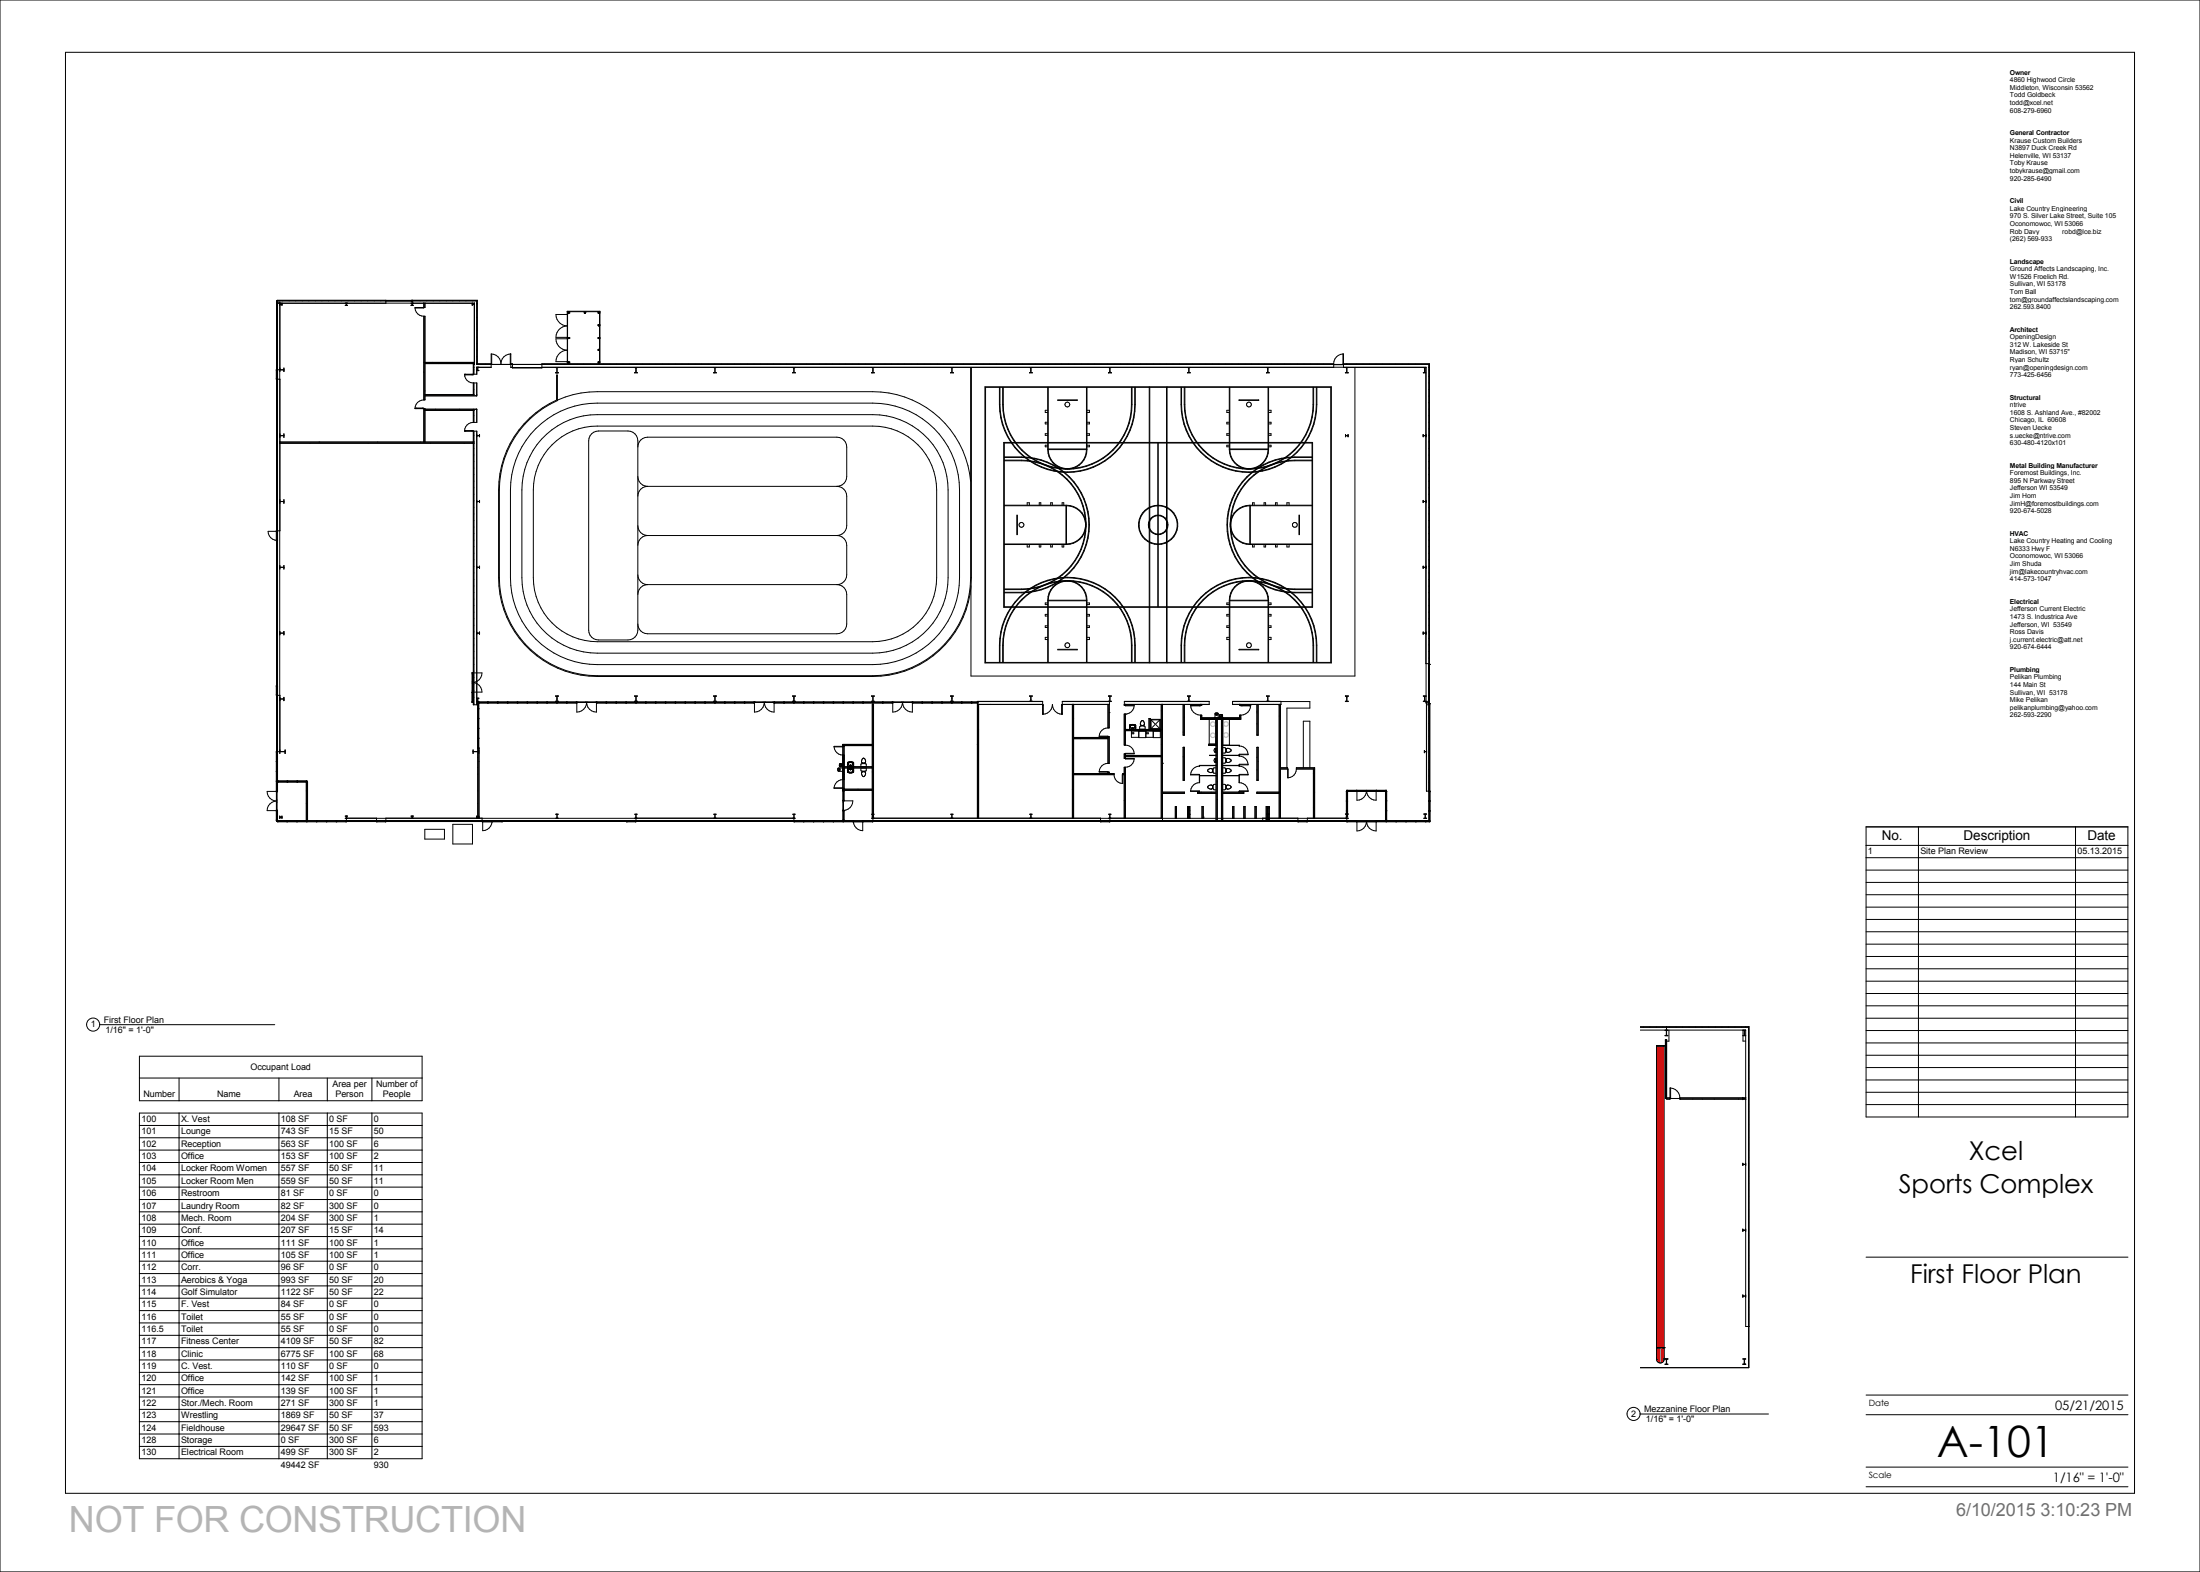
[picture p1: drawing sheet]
<svg xmlns="http://www.w3.org/2000/svg" width="1067mm" height="762mm" viewBox="0 0 1067 762" stroke-linecap="round" stroke-linejoin="round" font-family="sans-serif">
<g fill="none" stroke="#d9d9d9" stroke-width=".48">
<path d="M200 146h.1M134 180h.1M134 184h.1M134 337h.1M134 333h.1M229 336h.1M693 322h.1M229 340h.1M232 358h.1M232 353h.1M232 348h.1M232 344h.1"/>
<path d="M232 343h.1M232 341h.1M232 340v1M236 340v1M237 340v1M241 340v1M242 340v1M246 340v1M251 340v1M256 340v1M260 340v1M261 340v1"/>
<path d="M265 340v1M270 340v1M275 340v1M279 340v1M289 340v1M294 340v1M299 340v1M303 340v1M304 340v1M308 340v1M309 340v1M313 340v1"/>
<path d="M318 340v1M323 340v1M327 340v1M328 340v1M332 340v1M337 340v1M342 340v1M347 340v1M351 340v1M352 340v1M356 340v1M361 340v1"/>
<path d="M366 340v1M376 340v1M380 340v1M385 340v1M390 340v1M394 340v1M395 340v1M399 340v1M404 340v1M409 340v1M414 340v1M418 340v1"/>
<path d="M419 340v1M423 340v1M428 340v1M433 340v1M443 340v1M447 340v1M452 340v1M457 340v1M461 340v1M462 340v1M466 340v1M467 340v1"/>
<path d="M471 340v1M693 342h.1M134 365h.1M134 369h.1M134 374h.1M134 379h.1M135 379h.1M139 379h.1M140 379h.1M144 379h.1M149 379h.1M232 362h.1"/>
<path d="M134 397h.1M134 393h.1M134 383h.1M135 398h.1M139 398h.1M144 398h.1M149 398h.1M239 398h.1M243 398h.1M304 398h.1M308 398h.1M385 398h.1"/>
<path d="M390 398h.1M394 398h.1M395 398h.1M399 398h.1M404 398h.1M409 398h.1M409 397h.1M409 393h.1M409 388h.1M409 383h.1M414 398h.1M419 398h.1"/>
<path d="M423 398h.1M534 398h.1M538 398h.1M630 398h.1M634 398h.1M653 393h.1M653 384h.1M653 388h.1M653 396h.1M653 383h.1M653 398h.1M658 383h.1"/>
<path d="M658 398h.1M668 383h.1M668 398h.1M672 383h.1M672 397h.1M672 393h.1M672 388h.1M672 384h.1M672 398h.1M677 398h.1M682 398h.1M686 398h.1"/>
<path d="M687 398h.1M691 398h.1M692 398h.1M693 393h.1M693 384h.1M693 388h.1"/>
</g>
<g fill="none" stroke="#191919" stroke-width=".48">
<path d="M134 148h.1M134 151h.1M134 154h.1M134 157h.1M137 146h.1M140 146h.1M143 146h.1M147 146h.1M150 146h.1M153 146h.1M156 146h.1M159 146h.1"/>
<path d="M162 146h.1M166 146h.1M168 148h.1M169 146h.1M172 146h.1M175 146h.1M178 146h.1M181 146h.1M185 146h.1M199 148h.1M200 148h.1M201 146h.1"/>
<path d="M204 146h.1M207 146h.1M210 146h.1M213 146h.1M216 146h.1M220 146h.1M223 146h.1M226 146h.1M229 147h.1M229 146h.1M230 148h.1M231 148h.1"/>
<path d="M231 151h.1M231 154h.1M231 157h.1M290 152h.1M290 158h.1M290 151h.1M291 157h.1M134 160h.1M134 163h.1M134 167h.1M134 170h.1M134 173h.1"/>
<path d="M134 176h.1M137 179h.1M138 180h.1M230 179h.1M231 160h.1M231 163h.1M231 167h.1M231 170h.1M231 173h.1M231 176h.1M232 180h.1M232 177h.1"/>
<path d="M235 177h.1M248 177h.1M264 177h.1M267 177h.1M270 178h.1M270 177h.1M274 177h.1M276 176h.1M277 177h.1M280 177h.1M283 177h.1M286 177h.1"/>
<path d="M289 177h.1M293 177h.1M296 177h.1M299 177h.1M302 177h.1M305 177h.1M308 177h.1M308 179h.1M308 180h.1M309 178h.1M312 177h.1M315 177h.1"/>
<path d="M318 177h.1M321 177h.1M324 177h.1M328 177h.1M331 177h.1M334 177h.1M337 177h.1M340 177h.1M343 177h.1M347 177h.1M350 177h.1M353 177h.1"/>
<path d="M356 177h.1M359 177h.1M362 177h.1M366 177h.1M369 177h.1M372 177h.1M375 177h.1M378 177h.1M382 177h.1M384 178h.1M385 177h.1M385 179h.1"/>
<path d="M386 178h-1M388 177h.1M391 177h.1M394 177h.1M397 177h.1M401 177h.1M404 177h.1M407 177h.1M410 177h.1M413 177h.1M416 177h.1M420 177h.1"/>
<path d="M423 177h.1M423 179h.1M426 177h.1M429 177h.1M432 177h.1M435 177h.1M439 177h.1M442 177h.1M445 177h.1M448 177h.1M451 177h.1M455 177h.1"/>
<path d="M458 177h.1M461 177h.1M461 178h.1M464 177h.1M467 177h.1M470 177h.1M474 177h.1M477 177h.1M480 177h.1M483 177h.1M486 177h.1M489 177h.1"/>
<path d="M493 177h.1M496 177h.1M499 177h.1M500 179v1M500 178h.1M502 177h.1M505 177h.1M509 177h.1M512 177h.1M515 177h.1M518 177h.1M521 177h.1"/>
<path d="M524 177h.1M528 177h.1M531 177h.1M534 177h.1M537 177h.1M540 177h.1M543 177h.1M547 177h.1M550 177h.1M553 177h.1M556 177h.1M559 177h.1"/>
<path d="M562 177h.1M566 177h.1M569 177h.1M572 177h.1M575 177h.1M577 178h-1M578 177h.1M582 177h.1M585 177h.1M588 177h.1M591 177h.1M594 177h.1"/>
<path d="M597 177h.1M601 177h.1M604 177h.1M607 177h.1M610 177h.1M613 177h.1M615 179h.1M616 177h.1M620 177h.1M623 177h.1M626 177h.1M629 177h.1"/>
<path d="M632 177h.1M636 177h.1M639 177h.1M642 177h.1M645 177h.1M655 177h.1M658 177h.1M661 177h.1M664 177h.1M667 177h.1M670 177h.1M674 177h.1"/>
<path d="M677 177h.1M680 177h.1M683 177h.1M686 177h.1M689 177h.1M691 179v1M691 178h.1M693 177h.1M693 179h.1M134 186h.1M134 189h.1M134 192h.1"/>
<path d="M134 195h.1M134 198h.1M230 189h.1M347 180l-1 1M423 181h.1M462 181h.1M538 181h.1M538 180h.1M539 181h.1M614 181h.1M615 180h.1M653 181h.1"/>
<path d="M693 186h.1M693 189h.1M693 192h.1M693 195h.1M693 198h.1M693 182h.1M134 202h.1M134 205h.1M134 208h.1M134 211h.1M134 214h.1M134 217h.1"/>
<path d="M136 210v1M136 212h.1M136 211h.1M230 202h.1M230 205h.1M230 211h.1M230 214h.1M230 217h.1M232 211h.1M653 211h.1M654 212h.1M693 202h.1"/>
<path d="M693 205h.1M693 208h.1M693 211h.1M693 214h.1M693 217h.1M134 221h.1M134 224h.1M134 227h.1M134 230h.1M134 233h.1M134 236h.1M134 240h.1"/>
<path d="M230 221h.1M230 224h.1M230 227h.1M230 230h.1M230 233h.1M230 236h.1M230 240h.1M693 221h.1M693 224h.1M693 227h.1M693 230h.1M693 233h.1"/>
<path d="M693 236h.1M693 240h.1M134 243h.1M134 246h.1M134 249h.1M134 252h.1M134 255h.1M138 244h.1M230 243h.1M230 246h.1M230 249h.1M230 252h.1"/>
<path d="M230 255h.1M230 259h.1M692 243h-1M693 243h.1M693 246h.1M693 249h.1M693 252h.1M693 255h.1M693 259h.1M137 275h.1M138 275h.1M230 262h.1"/>
<path d="M230 265h.1M230 268h.1M230 271h.1M230 275h.1M230 278h.1M232 275h.1M233 275h-1M690 275h.1M691 275h.1M692 274l-1 1M693 262h.1M693 265h.1"/>
<path d="M693 268h.1M693 271h.1M693 275h.1M693 278h.1M230 281h.1M230 284h.1M230 287h.1M230 290h.1M230 294h.1M230 297h.1M230 300h.1M693 281h.1"/>
<path d="M693 284h.1M693 287h.1M693 290h.1M693 294h.1M693 297h.1M693 300h.1M136 307h.1M230 303h.1M230 306h.1M230 309h.1M230 313h.1M230 316h.1"/>
<path d="M230 319h.1M231 307h.1M232 307h.1M693 303h.1M693 306h.1M693 309h.1M693 313h.1M693 316h.1M693 319h.1M134 338h.1M138 339h.1M230 338h.1"/>
<path d="M230 322h.1M230 325h.1M230 329h.1M230 332h.1M230 335h.1M270 339h.1M270 337v1M308 340h.1M308 339v1M347 337v1M385 340h.1M385 338h.1"/>
<path d="M424 340h.1M462 337l-1 1M462 338v1M500 339h.1M500 340h.1M538 337v1M577 338h-1M577 339h-1M577 337v1M615 340h.1M653 337h-1M653 338h.1"/>
<path d="M654 337v1M690 340h.1M691 339h.1M691 340h.1M134 344h.1M134 348h.1M134 351h.1M134 354h.1M134 357h.1M134 341h.1M230 341h.1M693 344h.1"/>
<path d="M693 348h.1M693 351h.1M693 354h.1M693 357h.1M134 360h.1M134 363h.1M138 364h.1M138 365h.1M229 364h.1M691 365h.1M691 364h.1M692 365h.1"/>
<path d="M693 360h.1M693 363h.1M693 367h.1M693 370h.1M693 373h.1M693 376h.1M693 379h.1M136 397h.1M136 396h.1M168 396h.1M169 398h.1M172 398h.1"/>
<path d="M175 398h.1M178 398h.1M181 398h.1M188 398h.1M191 398h.1M194 398h.1M197 398h.1M201 398h.1M204 398h.1M207 398h.1M210 398h.1M213 398h.1"/>
<path d="M216 398h.1M220 398h.1M223 398h.1M226 398h.1M229 398h.1M231 397h.1M232 396h.1M232 398h.1M270 395h.1M308 397h.1M308 395h.1M308 396h.1"/>
<path d="M308 398h.1M309 395h.1M312 398h.1M315 398h.1M318 398h.1M321 398h.1M324 398h.1M328 398h.1M331 398h.1M334 398h.1M337 398h.1M340 398h.1"/>
<path d="M343 398h.1M347 398h.1M347 397h.1M350 398h.1M353 398h.1M356 398h.1M359 398h.1M362 398h.1M366 398h.1M369 398h.1M372 398h.1M375 398h.1"/>
<path d="M378 398h.1M382 398h.1M385 398h.1M385 395h.1M423 396h.1M424 397h-1M426 398h.1M429 398h.1M432 398h.1M435 398h.1M439 398h.1M442 398h.1"/>
<path d="M445 398h.1M448 398h.1M451 398h.1M455 398h.1M458 398h.1M461 398h.1M464 398h.1M467 398h.1M470 398h.1M474 398h.1M477 398h.1M480 398h.1"/>
<path d="M483 398h.1M486 398h.1M489 398h.1M493 398h.1M496 398h.1M499 398h.1M500 395h.1M500 396h.1M502 398h.1M505 398h.1M509 398h.1M512 398h.1"/>
<path d="M515 398h.1M518 398h.1M521 398h.1M524 398h.1M528 398h.1M531 398h.1M538 397h.1M538 396h.1M540 398h.1M543 398h.1M547 398h.1M550 398h.1"/>
<path d="M553 398h.1M556 398h.1M559 398h.1M562 398h.1M576 395h.1M613 398h.1M615 397h.1M615 395h.1M615 396h.1M616 398h.1M620 398h.1M623 398h.1"/>
<path d="M626 398h.1M629 398h.1M636 398h.1M639 398h.1M642 398h.1M645 398h.1M648 398h.1M651 398h.1M654 397h.1M691 395h.1M691 396h.1M693 382h.1"/>
</g>
<g fill="none" stroke="#000" stroke-width=".48">
<path d="M134 146h2v34M134 147h72v2M135 146v238h-5a5 5 0 0 0 4 4M136 146v219v-28h-2v-5h1M136 148h.1M136 147h.1M136 147h1M136 147v1M137 147h.1M137 147v1v-1M167 148h1M167 147h.1"/>
<path d="M167 148h.1M168 147h.1M168 147v1M168 148h.1M187 146v1M199 148h1M199 147h.1M199 148h.1M199 146h.1M200 146h.1M200 147h.1M200 148h.1"/>
<path d="M200 146v2M201 149h5v-2h24v29h-24v-23h-1M201 149l2 3 2 1M205 147v2h-4M205 153v41M206 147h-1M206 153v41M229 148h.1M229 147v1M229 147h.1M229 147h1M230 147v1"/>
<path d="M230 148h.1M230 147h.1M275 151h16v25v-25h-16v25zM275 152h-5v3l2 2 3 1-2 1-2 1-1 4h6M275 151v1M275 152h.1M275 151h.1M275 151h1M275 152h1M276 151h.1M276 152h.1M276 151v1"/>
<path d="M283 151h1M283 151v1M283 152h.1M283 151h.1M284 151h.1M284 151l-1 1M290 152h.1M290 151h.1M290 158h.1M290 157h.1M290 151v1M290 157v1"/>
<path d="M290 151h1M290 152h1M290 157h1M291 151h.1M291 152h.1M291 157h.1M291 158h.1M291 151v1M291 157v1M291 158h-1M134 180h1M134 179v-33h97v31h462v206"/>
<path d="M134 180v4M136 178h.1M136 179h.1M138 178v2zM138 179h-4v5h2v30M138 179h.1M206 176h-1M206 176h24M210 176h.1M212 176h1M230 177v4M230 176h-1v6l-4-1"/>
<path d="M231 180h1M232 178h.1M232 178v1M232 180h.1M238 172v4h-7v-30h-97v33M248 172a5 5 0 0 0-5 4 5 5 0 0 0-5-4v6h-7v3h-6M248 172l-1 4h1v2h15v-2h384v2M248 172v6M248 178h15M263 178h429v163M269 178h2M270 178v3"/>
<path d="M275 164h.1M275 175v1M275 176h.1M275 175h.1M275 176h1M275 164h1M276 175h.1M276 164h.1M276 164h-6l1 4 2 1 2 1-3 1-2 2v2h6M276 175v1M276 176h.1M290 175h.1"/>
<path d="M290 164h.1M290 175h1M290 164h1M290 176h1M290 169v1M290 175v1M290 176h.1M290 170h1M290 169h1M290 170h.1M290 169h.1M291 169h.1"/>
<path d="M291 175h.1M291 164h.1M291 169v1M291 175v1M291 170h.1M291 176h.1M308 178h1M308 178v3M346 178h1M347 178v3M384 178h2M385 178v3"/>
<path d="M423 178h1M423 178v3M461 178h1M462 178v3M471 178v102a48 48 0 0 1-48 48h-133a48 48 0 0 1-48-48v-43a47 47 0 0 1 28-43v-12v12a48 48 0 0 0-28 43v43a48 48 0 0 0 48 48h133a48 48 0 0 0 48-48v-102M499 178h2M500 178v3M538 178h1M538 178v3M576 178h1M576 178v3M577 178v3"/>
<path d="M614 178h1M615 178v3M647 177h4M651 172v4h42v208M651 172v6M651 172l-3 1-1 3M652 178h2M653 178v3M657 178v150h-186v-44M690 178h1M691 178v3M691 178v144h2"/>
<path d="M693 177v221M134 184h1M134 184v73M201 198h30v7h-2M201 198h4v16h-69M202 198h.1M205 198h.1M205 180h1M205 194l-3 1-1 3M206 189v1M206 198v16h-70M206 199h24"/>
<path d="M206 191h24M211 198h.1M213 199h.1M223 198h.1M225 181l1 3 3 2M226 181v1M229 181v1M229 186h2v6h-25v2h-1M229 186v5M229 199v6M230 199v6M230 181v-5h-24v15h24v-5"/>
<path d="M230 186v5M269 181h2zM270 181v1M270 194a46 46 0 0 1 20-4h133a48 48 0 0 1 48 43M308 181h1zM346 181h1zM384 181h2zM423 181h1zM461 181h1zM478 187h168v134h-168zM478 188h167v133h-167zM485 188a40 40 0 0 0 5 26 33 33 0 0 0 37 14 33 33 0 0 0 24-32v-8"/>
<path d="M485 188a40 40 0 0 0 5 26 33 33 0 0 0 37 13 33 33 0 0 0 23-31v-8M486 188a39 39 0 0 0 5 25 31 31 0 0 0 36 13 31 31 0 0 0 22-30v-8M486 188a38 38 0 0 0 6 25 31 31 0 0 0 35 13 31 31 0 0 0 22-30v-8M499 181h2zM508 199h-1v1h1M508 188v30a10 10 0 0 0 10 9 10 10 0 0 0 9-9v-30M508 188v30h19v-30M513 194h9h-9M527 199h1v1h-1M538 181h1zM557 187v134M558 188v133"/>
<path d="M566 188v133M566 187v134M573 188a40 40 0 0 0 5 26 33 33 0 0 0 37 14 33 33 0 0 0 24-32v-8M573 188a40 40 0 0 0 5 26 33 33 0 0 0 37 13 33 33 0 0 0 23-31v-8M574 188a39 39 0 0 0 6 25 31 31 0 0 0 35 13 31 31 0 0 0 22-30v-8M575 188a38 38 0 0 0 5 25 31 31 0 0 0 35 13 31 31 0 0 0 22-30v-8M576 181h1zM596 199h-1v1h1M596 188v30a10 10 0 0 0 10 9 10 10 0 0 0 9-9v-30M596 188v30h19v-30M601 194h9zM614 181h1z"/>
<path d="M615 199h1v1h-1M652 181h2zM691 181h-1h1M136 212h.1M136 210h.1M136 215h94v127M136 211h2M136 211h.1M136 215v42h-2v5h1M138 210v2zM138 211h.1M150 215h.1"/>
<path d="M155 214h.1M178 215h1M183 214h.1M204 214h.1M206 214h24M209 215h.1M225 215h.1M225 209h6v133h-2v-133zM226 209h.1M229 209h.1M229 205l-3 1-1 3M230 209v5"/>
<path d="M230 215v127M230 205v-6h-24v15h24v-5M231 211h.1M231 212h.1M231 211h1M232 211h.1M232 211l1 1zM260 208a42 42 0 0 1 30-13h133a42 42 0 0 1 42 42v43a42 42 0 0 1-42 42h-133a42 42 0 0 1-42-42v-43a42 42 0 0 1 12-29zM263 213a36 36 0 0 1 27-12h133a37 37 0 0 1 37 36v43a37 37 0 0 1-37 37h-133a37 37 0 0 1-37-37v-43a36 36 0 0 1 10-24zM268 216a31 31 0 0 1 22-9h133a31 31 0 0 1 31 30v43a31 31 0 0 1-31 31h-133a31 31 0 0 1-31-31v-43a31 31 0 0 1 9-21zM287 210l3-1h15a5 5 0 0 1 4 5v91a5 5 0 0 1-4 5h-15a5 5 0 0 1-5-5v-91zM309 217a5 5 0 0 1 5-5h92a5 5 0 0 1 5 5v14a5 5 0 0 1-5 5"/>
<path d="M487 214h149v80h-149zM487 215h149v79h-149zM508 205h-1h1M508 210h-1v1h1M508 216h-1v1h1M508 218h19a9 9 0 0 1-9 9 9 9 0 0 1-10-9zM527 205h1h-1M527 210h1v1h-1M527 216h1v1h-1M561 215v79M562 215v79M596 205h-1h1"/>
<path d="M596 210h-1v1h1M596 216h-1v1h1M596 218h19a9 9 0 0 1-9 9 9 9 0 0 1-10-9zM615 205h1h-1M615 210h1v1h-1M615 216h1v1h-1M652 211h.1M652 212h.1M652 211v1M652 211h1M653 211h1M653 211h.1"/>
<path d="M653 211h-1M654 211h.1M654 211v1zM690 211v1zM690 211h1M690 211h.1M691 211h1M691 212h1M691 211h.1M309 231a5 5 0 0 0 5 5M314 236h92M314 236a5 5 0 0 0-5 4"/>
<path d="M406 236a5 5 0 0 1 5 4v15a5 5 0 0 1-5 5M487 222a40 40 0 0 1 26 5 33 33 0 0 1 14 37 33 33 0 0 1-32 23h-8M487 223a38 38 0 0 1 26 6 31 31 0 0 1 12 34 31 31 0 0 1-30 22h-8M487 221a40 40 0 0 1 27 6 33 33 0 0 1 13 37 33 33 0 0 1-32 23h-8M487 223a39 39 0 0 1 26 5 31 31 0 0 1 12 36 31 31 0 0 1-30 22h-8M636 223a39 39 0 0 0-26 5 31 31 0 0 0-12 36 31 31 0 0 0 30 22h8M636 221a40 40 0 0 0-26 6 33 33 0 0 0-14 37 33 33 0 0 0 32 23h8M636 222a40 40 0 0 0-26 5 33 33 0 0 0-13 37 33 33 0 0 0 31 23h8M636 223a38 38 0 0 0-25 6 31 31 0 0 0-13 34 31 31 0 0 0 30 22h8M134 258v4M134 258h.1M134 258v4a4 4 0 0 1-4-4h5"/>
<path d="M136 244h.1M136 242h.1M136 243h2M136 243h.1M138 242v2zM138 243h.1M231 243h.1M231 244h.1M231 243h1M232 243h.1M232 243l1 1-1-1M309 255a5 5 0 0 0 5 5"/>
<path d="M314 260h92M314 260a5 5 0 0 0-5 4M406 260a5 5 0 0 1 5 4v15a5 5 0 0 1-5 4M487 245h30v19h-30M487 245h30a10 10 0 0 1 10 9 10 10 0 0 1-10 10h-30M493 250v9M498 245v-1h1v1M504 245v-1h1v1M509 245v-1h1v1M515 245v-1h1v1M517 245a9 9 0 0 1 9 9 9 9 0 0 1-9 10zM557 254a4 4 0 0 1 7-3 4 4 0 0 1 0 7 4 4 0 0 1-7-3"/>
<path d="M600 248a9 9 0 0 1 6-3v19a9 9 0 0 1-9-6 9 9 0 0 1 3-10zM607 245v-1h1v1M613 245v-1h1v1M618 245v-1h1v1M624 245v-1h1v1M630 250v9M636 245h-30a10 10 0 0 0-9 9 10 10 0 0 0 9 10h30M636 245h-30v19h30M690 243v1zM690 243h1M690 243h.1M691 243h1"/>
<path d="M691 244h1M691 243h.1M134 262h1M134 262v70M134 261h.1M136 274v2M136 275h.1M136 275h2M138 274v2zM138 275h.1M231 274h.1M231 276h.1"/>
<path d="M231 275h.1M231 275h1M232 275h.1M232 274l1 2zM309 279a5 5 0 0 0 5 4M498 264v1h1v-1M504 264v1h1v-1M509 264v1h1v-1M515 264v1h1v-1M607 264v1h1v-1M613 264v1h1v-1M618 264v1h1v-1"/>
<path d="M624 264v1h1v-1M690 274v2zM690 275h1M690 275h.1M691 275h.1M691 274h1M691 276h1M314 283h92M314 283a5 5 0 0 0-5 5M406 283a5 5 0 0 1 5 5v14a5 5 0 0 1-5 5h-92a5 5 0 0 1-5-5M508 292h-1v1h1M508 298h-1v1h1"/>
<path d="M511 285a9 9 0 0 1 10-3 9 9 0 0 1 6 9h-19a10 10 0 0 1 3-6zM527 292h1v1h-1M527 298h1v1h-1M538 287a33 33 0 0 0-34-4 33 33 0 0 0-19 30v8M538 287a33 33 0 0 1 12 26v8M538 287a33 33 0 0 1 13 26v8M538 287a33 33 0 0 0-35-4 33 33 0 0 0-18 30v8M585 287a33 33 0 0 0-12 26v8M585 287a33 33 0 0 1 35-4 33 33 0 0 1 19 30v8M585 287a33 33 0 0 1 35-4 33 33 0 0 1 18 30v8M596 298h-1v1h1M596 292h-1v1h1"/>
<path d="M599 285a9 9 0 0 1 10-3 9 9 0 0 1 6 9h-19a10 10 0 0 1 3-6zM615 298h1v1h-1M615 292h1v1h-1M136 306v2M136 307h2M136 307h.1M138 307h.1M138 306v2zM231 306h.1M231 307h.1M231 307h1M232 307h.1"/>
<path d="M232 307l1-1v1h-1M508 303h-1v1h1M508 309h-1v1h1M513 315h9h-9M527 303h1v1h-1M527 309h1v1h-1M596 309h-1v1h1M596 303h-1v1h1M601 315h9zM615 309h1v1h-1M615 303h1v1h-1M690 306v1z"/>
<path d="M690 307h1M690 307h.1M691 307h.1M691 306h1M691 307h1M134 333h1M134 337h1M134 337v27M134 333v4M136 340h.1M136 338h.1M136 339h2"/>
<path d="M136 339h.1M138 339h.1M138 338v2zM229 336h.1M229 326v9M229 335h.1M229 331h.1M229 330h.1M229 327h.1M229 331a5 5 0 0 1 5 4h-5v5M229 326h5a5 5 0 0 1-5 5M229 336v4"/>
<path d="M229 326h.1M232 339v1M232 340h.1M232 338h.1M232 338h-1M269 340h2zM269 337l2 1zM270 338v2M308 337l1 1zM308 340h1zM308 338v2M346 340h1z"/>
<path d="M346 337l1 1zM347 338v2M384 337l2 1zM384 340h2zM385 338v2M423 340h1zM423 337l1 1zM423 338v2M461 340h1zM461 337l1 1zM462 338v2M486 321a39 39 0 0 1 5-26 31 31 0 0 1 36-12 31 31 0 0 1 22 30v8"/>
<path d="M486 321a38 38 0 0 1 6-26 31 31 0 0 1 35-12 31 31 0 0 1 22 30v8M499 337l2 1zM499 340h2M500 338v2M508 321v-30a10 10 0 0 1 10-10 10 10 0 0 1 9 10v30M508 321v-30h19v30M538 337l1 1zM538 340h1h-24v6M538 338v4M538 338v2M574 321a39 39 0 0 1 6-26 31 31 0 0 1 35-12 31 31 0 0 1 22 30v8M575 321a38 38 0 0 1 5-26 31 31 0 0 1 35-12 31 31 0 0 1 22 30v8"/>
<path d="M576 340h1M576 337l1 1zM576 338v2M577 338v2M596 321v-30a10 10 0 0 1 10-10 10 10 0 0 1 9 10v30M596 321v-30h19v30M614 337l1 1zM614 340h1M615 338v2M621 340v2M652 337l2 1zM652 340h2z"/>
<path d="M653 338v2M691 338v2M692 340h-2h2M692 337h-2l2 1M693 340h-1v43M693 322h.1M229 340h.1M231 340h1M232 358h.1M232 353h.1M232 348h.1M232 341h48"/>
<path d="M232 344h.1M232 341h.1M232 343h.1M232 341v2M232 344v4M232 348v5M232 353v5M232 358v4M232 340h4M232 341h4M232 340v1M232 341v56"/>
<path d="M236 340v1M237 340h4M237 341h4M237 340v1M241 340v1M242 340h4M242 341h4M242 340v1M246 340v1M246 340h5M246 341h5M251 340v1"/>
<path d="M251 340h5M251 341h5M256 340v1M256 340h4M256 341h4M260 340v1M261 340h4M261 341h4M261 340v1M265 340v1M265 340h5M265 341h5"/>
<path d="M270 340v1M270 340h5M270 341h5M275 340v1M275 340h4M275 341h4M279 340v1M280 340h9M280 341h9M280 340v1M284 340v1M284 340a5 5 0 0 1-4 5v-5h-48v57"/>
<path d="M284 340a5 5 0 0 0 5 5v-5h77v5a5 5 0 0 0 5-5M285 340v1M289 340v1M289 341h77M289 340h5M289 341h5M294 340v1M294 340h5M294 341h5M299 340v1M299 340h4M299 341h4"/>
<path d="M303 340v1M304 340h4M304 341h4M304 340v1M308 340v1M309 340h4M309 341h4M309 340v1M313 340v1M313 340h5M313 341h5M318 340v1"/>
<path d="M318 340h5M318 341h5M323 340v1M323 340h4M323 341h4M327 340v1M328 340h4M328 341h4M328 340v1M332 340v1M332 340h5M332 341h5"/>
<path d="M337 340v1M337 340h5M337 341h5M342 340v1M342 340h5M342 341h5M347 340v1M347 340h4M347 341h4M351 340v1M352 340h4M352 341h4"/>
<path d="M352 340v1M356 340v1M356 340h5M356 341h5M361 340v1M361 340h5M361 341h5M366 340v1M366 340h9M366 341h9M370 340v1M371 340a5 5 0 0 0 4 5v-5h58v5a5 5 0 0 0 5-5"/>
<path d="M371 340v1M375 340v1M375 341h58M376 340h4M376 341h4M376 340v1M380 340v1M380 340h5M380 341h5M385 340v1M385 340h5M385 341h5"/>
<path d="M390 340v1M390 340h4M390 341h4M394 340v1M395 340h4M395 341h4M395 340v1M399 340v1M399 340h5M399 341h5M404 340v1M404 340h5"/>
<path d="M404 341h5M409 340v1M409 340h5M409 341h5M414 340v1M414 340h4M414 341h4M418 340v1M419 340h4M419 341h4M419 340v1M423 340v1"/>
<path d="M423 340h5M423 341h5M428 340v1M428 340h5M428 341h5M433 340v1M433 340h9M433 341h9M437 340v1M438 340a5 5 0 0 0 4 5v-5h32v1h-32M438 340v1M442 340v1"/>
<path d="M443 340h4M443 341h4M443 340v1M447 340v1M447 340h5M447 341h5M452 340v1M452 340h5M452 341h5M457 340v1M457 340h4M457 341h4"/>
<path d="M461 340v1M462 340h4M462 341h4M462 340v1M466 340v1M467 340h4M467 341h4M467 340v1M471 340v1M471 340h3M471 341h3M474 354h1"/>
<path d="M481 341h-1M485 341v1M506 346v-4h-31v55M506 346v-6h-32v57h-51M506 341h-32v56h46v-56h-5M506 346a5 5 0 0 0 4-4 5 5 0 0 0 5 4M506 342h.1M506 346h.1M515 342h.1M515 346h.1M515 342v4M520 342h-5v4"/>
<path d="M520 345h.1M520 351h.1M520 359h.1M521 348h.1M521 342h16M524 358h.1M533 357h5v13h-1M533 357h4h-16M537 357v1M537 341v12M537 358v12M537 353l-3 1-1 3"/>
<path d="M537 353v-12h-16v17l17-1M538 345h.1M538 344h.1M538 341v12h-1M545 342h.1M546 342l17-1v13h-5v-6h-1M546 346v8h11v-6h1v6M546 346h.1M546 342h17M546 341v1h4M546 346v8M546 354v7"/>
<path d="M546 346h-1v15h1M546 354h.1M548 353v1M548 351v1M548 352v1M548 352h.1M548 351h.1M548 352l1 1M549 354v3h3M549 354h14M549 353h.1M549 351h-1"/>
<path d="M549 351l-1 1M549 351h1M549 353h1M549 351l1 1M549 355h1v1h-1zM550 351l1 1M550 353h.1M550 351h1M550 351h-1M550 342l-1 3-3 1M550 352v1M551 351v1"/>
<path d="M551 352v2M551 351h.1M551 352h.1M551 352v1h-3M551 351v3M552 354v4h4v-4M553 352h2v1h-2zM553 351a1.2 1.2 0 0 1 0-2 1.2 1.2 0 0 1 2 1 1.2 1.2 0 0 1 0 2M553 351h.1M553 351v1M553 352h2M553 352h.1"/>
<path d="M555 354h.1M555 352h.1M555 351h.1M556 357h3M556 355h1v1h-1zM558 349h5v4h-5zM558 353h.1M558 349v4M558 349h.1M558 349l2 2M558 349h4M559 354v4h4v-4"/>
<path d="M560 351l-2 2M560 351l2 2M562 349l-2 2M562 349h.1M562 349v4h-4M563 341v13M563 354v12M563 345h.1M564 342h18M564 341v57M568 341v1M574 355h.1"/>
<path d="M574 342v14v-14M574 348h.1M574 342v14M577 342h5v-1h-18v56h26M577 342a5 5 0 0 0 5 5M578 342h4M578 342h.1M582 342h.1M582 347v2h20v-2M582 347h1v1M582 347h1v2M582 349v-1h19v1"/>
<path d="M583 348h18M583 342h3v-2h-41v2h5M583 341v1h-6M586 341l-3 1M586 349v12M589 348h.1M590 349v12M590 360h.1M590 349v12h-4h4v23M590 346h.1M590 346h-1v2M590 349v49"/>
<path d="M590 346h1l-2 1v-1h2M590 346h1M591 346h-1M591 346v2M592 346v1h1M592 347h.1M592 346h.1M592 346h-1v2M592 349v49M592 346l1 1M593 347h.1M593 347v1"/>
<path d="M593 349v35h10v1h-10v13M593 355v1M593 349v35M593 348h.1M596 349v12M598 341l3 1M601 342h-3v-2h37v3h-11v29M601 341v1h5M602 342h18M602 347h-1v1M602 342h4M602 342h.1"/>
<path d="M606 342h.1M606 342h-4v-1h18v56h-27M606 342a5 5 0 0 1-4 5M609 345h1M609 351h1M609 342v14h1v-14M610 345v1M610 342v14v-14M618 341v1M620 342h.1M620 341v56M621 351h.1"/>
<path d="M621 341v31M621 341v31h3l1 5M692 341h.1M692 341h1M693 341h.1M693 342h-1v41h1M134 374h1M134 379h1M134 379h15h-14M134 369h1M134 365h1M134 364h.1"/>
<path d="M134 365v4M134 369v5M134 374v5M134 379v4M135 379h4M135 379h.1M136 364h.1M138 364h.1M138 364v1zM138 364h-4v34h559M139 379h.1M140 379h4"/>
<path d="M140 379h.1M144 379h.1M144 379h5M149 379h.1M149 379v19M229 365h.1M229 364h.1M229 364v1M230 364h2M232 362h.1M232 363h.1M232 375h.1"/>
<path d="M232 367h.1M232 372h.1M232 365h.1M232 364h.1M232 363v34M232 369h.1M404 362l2 3 2 1h1M404 362h5M407 372v1M407 373h.1M407 370v1M407 370h.1"/>
<path d="M407 370v2h2M407 370h2M408 371h.1M408 370v1v1l-1-1M409 372h-2l-1 1 1 1h2M409 374h.1M409 370h.1M409 366h.1M409 361v22M409 361v37M409 378h.1M409 362h.1"/>
<path d="M409 372h14M409 361h14v22h-14M409 375h.1M409 378h-1l-2 1-2 3M409 362h-5M411 372h.1M411 374h.1M411 374l1 1M411 370v2M411 372h3v2M411 372v2M411 370h.1"/>
<path d="M411 373v1h1M411 371h1M411 373h2M411 371h2M412 373h.1M412 371h.1M412 375h1M412 369l-1 1M412 369h1M412 373h1M412 373h-1M412 374h1"/>
<path d="M412 370h-1v1M412 370h2M412 372h.1M413 369l1 1M413 371h.1M413 369h-1M413 372h.1M413 373l1 1M413 371h-1M414 374h-1M414 370l-1 1M414 374l-1 1"/>
<path d="M414 370h.1M414 374h.1M414 372v2M414 370v2zM414 370v2M414 372h1M417 372l1 2h2v-2M417 372l1-2h2v2M418 375l1 1M418 375h.1M418 369h.1M418 369v1"/>
<path d="M418 374h1M418 374v1M418 370h1M418 370h.1M418 374h.1M419 376h.1M419 368h-1v1M419 368h.1M419 368l1 1M419 374h.1M419 374h1M419 370h.1"/>
<path d="M420 374h.1M420 374l-1 2M420 369h.1M420 369l-1 1M423 374h.1M424 371h.1M474 361h.1M520 367h.1M520 373h.1M520 366v1M521 376h19M531 375h.1"/>
<path d="M533 374h5v1h2v1M533 374h4v1M537 370l-3 1-1 3M537 370v-12h-16v17h16l1-1M539 375h.1M540 376l1 2 3 2M544 375h1M545 375v22h-24v-22h19M545 376h-1v4M546 361v-7h17v12h-17h-1M546 368v-1h17v30h-17v-25h-1M546 367v1h4"/>
<path d="M546 372v25M546 372h-1v3h-1v5M546 361l3 1 1 3M550 365h-4v1M550 365h-5v3h5M550 368l-1 3-3 1M554 366h1M560 366h.1M563 367v30M564 370h.1M574 362v16zM574 367h.1"/>
<path d="M574 362v16M577 375l5 1v3M577 375h5v4M582 371l-3 2-2 2M582 379l-3 2-2 2M582 376h8M586 361h4v23h-9v1h9v13M587 374h.1M588 373a1.2 1.2 0 0 0-2 0 1.2 1.2 0 0 0 0 1 1.2 1.2 0 0 0 2 0M588 373v1M588 373h.1M588 373v2h2"/>
<path d="M588 374h.1M589 365h1M589 369l1 1M589 363h1M589 363v1v1M589 365h.1M589 368h.1M589 368h1M589 369h1M589 368v1M589 363v2M590 372l-2 1"/>
<path d="M590 363h-1M590 366h-4h4M590 371h-8M590 379h.1M593 361l8 1M593 366h8M593 371h8M593 376h8M593 372l1 1M593 367l1 1v2h-1M593 362l1 1M594 363v2h-1"/>
<path d="M594 373v2h-1M594 374h1M594 369h1M594 364h1M595 373h1h1M595 363h1h1M595 363v1M595 368v1M595 373v1M595 373h-1M595 368h2M595 369h.1"/>
<path d="M595 368h-1M595 363h-1M595 369v1M595 370h.1M595 368h.1M595 374h.1M597 364h-2M597 368h.1M597 373h.1M597 374h-2M597 368v1M597 363h.1"/>
<path d="M597 364h.1M597 363v1M597 373v1M597 374h.1M597 369h.1M597 369l-2 1M601 366h4h-4v1zM601 371l3 2 1 2M601 379l3 2 1 2M601 366l3 2 1 2M601 362l3 1 1 3M605 375l-4 1v3"/>
<path d="M605 375h-4v4M605 370l-4 1M605 370h-4v1M609 367h1M609 373h1M609 362h1v16h-1zM610 362v16M610 369h.1M621 373v24M624 372v1M625 377v-4h-4v24h33M629 373h.1"/>
<path d="M629 373v-1h8v25M629 373h8v23M629 373l-2 3-2 1M632 372v-22h3v22M637 375h.1M637 373v24M691 364v1zM691 364h1M691 364h.1M692 364h.1M692 365h.1M134 383h1"/>
<path d="M134 393h1M134 397h1M134 388h.1M134 392h.1M134 389h.1M134 384h.1M134 398h1M134 393v4M134 388a5 5 0 0 0-4 5h5v5h33v-2M134 384v9M135 398h4M135 398h.1"/>
<path d="M136 396v1zM136 396h1M136 396h.1M137 396h.1M137 396v1zM139 398h.1M139 398h5M144 398h.1M144 398h5M149 383h.1M149 389h.1M149 398h.1"/>
<path d="M149 398h4M149 391v1M153 398h.1M154 398h4M154 398h.1M158 398h.1M159 398h4M159 398h.1M163 398h.1M163 398h5M167 397h219M167 396h.1"/>
<path d="M167 397h.1M168 398h.1M168 398h15M168 397h.1M168 396h-1M168 396h.1M183 397v1h4v-1M183 398h4M183 398h.1M187 398h.1M187 398h47M199 396h.1"/>
<path d="M199 397h.1M200 396v1M200 397h.1M200 396h.1M200 396h-1M220 400h9v9h-9zM231 396v1M231 396h1M231 396h.1M232 383h.1M232 389h.1M232 396h.1"/>
<path d="M234 397v1h10M234 398v5l3-2 2-3h-5M234 398h5M235 398h.1M238 398h.1M239 398h.1M239 398h4M243 398h.1M244 398h60M270 397h.1M270 395h1h-1M270 395h.1"/>
<path d="M270 395v2M271 397h.1M304 398h4M304 398h.1M308 395h1zM308 397h.1M308 398h.1M308 398h77M308 395v3h-4M308 395h.1M309 397h.1M346 397h.1"/>
<path d="M347 395h-1h1M347 395h.1M347 395v2M347 397h.1M384 395h2zM384 397h.1M385 395h.1M385 397h.1M385 395v3h38v-3M385 398h5M385 398h.1M386 397h.1"/>
<path d="M390 398h.1M390 398h4M394 398h.1M395 398h4M395 398h.1M399 398h.1M399 398h5M404 398h.1M404 398h5M404 382h5M409 383h.1M409 388h5a5 5 0 0 1-5 5v5"/>
<path d="M409 393h.1M409 397h.1M409 388h.1M409 383h14v14M409 392h.1M409 389h.1M409 383v5M409 393v4M409 398h5M409 388v5M409 398h.1M414 398h.1"/>
<path d="M414 398h4M416 383h.1M418 398h.1M418 398v5l-3-2-1-3h4M419 398h4M419 398h.1M423 395h1zM423 397h.1M423 383h-14v-22h14v-19h1v55M423 398h.1M423 395h.1M423 398h111"/>
<path d="M424 383h.1M424 397h.1M461 395h1zM461 397h.1M462 397h-1M462 395v2M462 397h.1M462 395h.1M499 397h.1M500 395h-1h1M500 395h.1M500 395v2"/>
<path d="M500 397h.1M520 383h.1M520 381h.1M520 389h.1M520 396h.1M534 398h4M534 398h.1M538 395h1zM538 397h.1M538 398h.1M538 395v3h-4v-1M538 398h91"/>
<path d="M538 395h.1M539 397h.1M545 388h.1M546 395h.1M564 384h10v1h-10M570 397v-6v6M570 391v6M574 384v1M576 397v-6h1v6M576 395h.1M576 395h1M576 391v6"/>
<path d="M576 397h.1M576 397h1M577 395h-1M577 397h.1M577 395h.1M577 393h.1M577 383h5v1M577 383l5 1M581 384v1M583 384h.1M583 397v-6v6M583 391v6"/>
<path d="M583 396h.1M584 385h.1M587 384h.1M587 381l-1 1h1h1M587 381h1M588 381v1M588 381h.1M588 381v2h2M588 382h.1M590 385v13M590 380l-2 1M590 388h.1"/>
<path d="M590 397h2M592 391h.1M593 383h.1M593 385v13M593 380l1 1M594 381v2h-1M594 382h1M595 381v1M595 381h-1M595 381h.1M595 381h2M597 382h-2"/>
<path d="M597 381h.1M597 381v1M597 382h.1M598 397v-6v6M598 391v6M603 384v1M603 397v-6h1v6M604 391v6M605 383h-4v1M605 383l-4 1M609 391v6M609 391h.1"/>
<path d="M610 384v1M612 397v1M614 395h.1M614 397h.1M615 397h-1M615 395h.1M615 397h.1M615 395h-1M615 391v6v-5v5h-1v-6h2v6h-1v-5M620 384h-11v1h11M621 396h.1M629 397v1h5"/>
<path d="M630 398h4M630 398h.1M634 398h.1M634 398h19M634 397v1h19M637 392h.1M637 384h.1M652 395h.1M652 397h.1M653 396h.1M653 393h.1M653 388h.1"/>
<path d="M653 384h.1M653 395h.1M653 397h.1M653 384v-1h19v5M653 395v3h40M653 384v4M653 388v5M653 393v3M653 398h5M653 383h5M653 383v13v-12h19v14M653 398h.1"/>
<path d="M654 395h-2M654 395h.1M654 397h.1M658 383v1M658 398h.1M658 398h9M658 383h9M658 383v5a5 5 0 0 0 5-5M658 398v5a5 5 0 0 0 5-5M659 383h.1M659 398h.1M662 383h.1"/>
<path d="M662 398h.1M663 383h.1M663 398h.1M667 383h.1M667 398h.1M667 383v5a5 5 0 0 1-4-5M667 398v5a5 5 0 0 1-4-5M668 398h4M668 383h4M668 383v1M668 398h.1M672 393h.1"/>
<path d="M672 397h.1M672 388h.1M672 384h.1M672 384v14M672 383v5M672 388v5M672 393v4M672 398h.1M672 398h5M677 398h.1M677 398h5M682 398h.1"/>
<path d="M682 398h4M686 398h.1M687 398h4M687 398h.1M690 397h2M690 395h.1M690 397h.1M691 395h.1M691 395v2M691 397h.1M691 398h.1M692 398h1"/>
<path d="M692 398h.1M692 395h-2M692 395h.1M692 397h.1M693 384v14h-1M693 393h.1M693 388h.1M693 384h.1M693 384v4M693 388v5M693 393v5M206 402h10v5h-10z"/>
<circle cx="518" cy="196" r="1.2"/>
<circle cx="606" cy="196" r="1.2"/>
<circle cx="495" cy="254" r="1.2"/>
<circle cx="562" cy="254" r="5"/>
<circle cx="562" cy="254" r="10"/>
<circle cx="562" cy="254" r="9"/>
<circle cx="628" cy="254" r="1.2"/>
<circle cx="518" cy="313" r="1.2"/>
<circle cx="606" cy="313" r="1.2"/>
<circle cx="407" cy="373" r=".6"/>
</g>
<g fill="none" stroke="#c0c0c0" stroke-width=".48">
<circle cx="588" cy="351" r="1.1"/>
<circle cx="588" cy="356" r="1.1"/>
<circle cx="594" cy="351" r="1.1"/>
<circle cx="594" cy="356" r="1.1"/>
</g>
<g fill="#fff">
<path d="M845 532h1v1h-1z"/>
<path d="M845 564h1v1h-1z"/>
<path d="M845 596h1v1h-1z"/>
<path d="M845 628h1v1h-1z"/>
<path d="M808 532h38z"/>
<path d="M808 532l38 1z"/>
</g>
<g fill="#f00">
<path d="M803 507h2v146h-2z"/>
<path d="M805 507h2v146h-2z"/>
<path d="M805 653h2v8h-2z"/>
<path d="M803 653h2v8h-2z"/>
</g>
<g fill="#fff">
<path d="M795 498h13z"/>
<path d="M846 499v162z"/>
<path d="M845 499h1v162h-1z"/>
<path d="M808 499v162z"/>
<path d="M807 499h2v162h-2z"/>
<path d="M808 504v28z"/>
<path d="M848 498v145z"/>
<path d="M808 498h40z"/>
</g>
<g fill="none" stroke="#191919" stroke-width=".48">
<path d="M797 498h.1M800 498h.1M803 498h.1M806 498h.1M810 498h.1M813 498h.1M816 498h.1M819 498h.1M822 498h.1M825 498h.1M829 498h.1M832 498h.1"/>
<path d="M835 498h.1M838 498h.1M841 498h.1M844 498h.1M846 500h.1M846 499h.1M848 498h.1M808 502h.1M846 501h.1M848 501h.1M848 504h.1M848 507h.1"/>
<path d="M848 510h.1M848 513h.1M848 516h.1M848 520h.1M848 523h.1M848 526h.1M848 529h.1M848 532h.1M848 536h.1M848 539h.1M848 542h.1M848 545h.1"/>
<path d="M848 548h.1M848 551h.1M848 555h.1M848 558h.1M846 564h.1M848 561h.1M848 564h.1M848 567h.1M848 570h.1M848 574h.1M848 577h.1M848 580h.1"/>
<path d="M845 596h.1M846 596h.1M848 583h.1M848 586h.1M848 589h.1M848 593h.1M848 596h.1M848 599h.1M848 602h.1M848 605h.1M848 609h.1M848 612h.1"/>
<path d="M848 615h.1M848 618h.1M848 621h.1M848 624h.1M848 628h.1M848 631h.1M848 634h.1M848 637h.1M808 659h-1M808 659h.1M809 659h.1M848 640h.1"/>
<path d="M845 661h.1M846 661h.1"/>
</g>
<g fill="none" stroke="#000" stroke-width=".48">
<path d="M0 0h1067v762h-1067zM32 25h1003v699h-1003zM905 401h127M795 498h53v165h-53M795 499h51v144h2M795 498h53v145M807 499h.1M808 498v4M808 499v3M809 499h.1M809 499v6h-1M845 499v6h1"/>
<path d="M846 499v3M807 507h.1M807 507h-4v152M807 507v152M807 502h2M807 502h.1M808 504h.1M808 511h.1M808 504v28h2v-5M809 502h.1M845 502h1M810 532h5"/>
<path d="M810 527v6h-2v-1v-28v28M810 527l2 1a5 5 0 0 1 3 4M815 532v1h31M815 532h31M815 533h.1M821 533h.1M826 533h.1M831 533h.1M843 533h.1M845 532v1M845 532h.1M845 533h.1"/>
<path d="M845 533h1M845 532h1M846 533h.1M846 532h.1M845 564v1zM845 564h1M845 564h.1M846 564v1M846 564h.1M846 565h.1M845 596v1zM845 596h.1"/>
<path d="M845 596h1M846 596h.1M846 597h.1M905 609h127M845 628v1zM845 628h1M845 628h.1M846 628h.1M846 629h.1M803 659h.1M803 653h4M803 659a1.9 1.9 0 0 0 2 2 1.9 1.9 0 0 0 2-2"/>
<path d="M807 653h.1M807 659h2zM808 659v2M845 659h1zM846 659v2M807 661h2zM845 661h1zM905 676h127M905 686h127M905 711h127M905 721h127"/>
</g>
<g fill="#fff">
<path d="M906 713h11v5h-11z"/>
<path d="M906 678h10v5h-10z"/>
<path d="M975 33h10v4h-10z"/>
<path d="M975 37h31v4h-31z"/>
<path d="M975 41h40v3h-40z"/>
<path d="M975 44h22v4h-22z"/>
<path d="M975 48h20v4h-20z"/>
<path d="M975 52h20v3h-20z"/>
<path d="M975 63h28v3h-28z"/>
<path d="M975 66h35v4h-35z"/>
<path d="M975 70h32v4h-32z"/>
<path d="M975 74h29v3h-29z"/>
<path d="M975 77h18v4h-18z"/>
<path d="M975 81h34v4h-34z"/>
<path d="M975 85h20v3h-20z"/>
<path d="M975 96h6v3h-6z"/>
<path d="M975 99h37v4h-37z"/>
<path d="M975 103h51v4h-51z"/>
<path d="M975 107h35v3h-35z"/>
<path d="M975 110h14v4h-14z"/>
<path d="M1000 110h19v4h-19z"/>
<path d="M975 114h20v4h-20z"/>
<path d="M975 125h16v4h-16z"/>
<path d="M975 129h48v3h-48z"/>
<path d="M975 132h28v4h-28z"/>
<path d="M975 136h27v4h-27z"/>
<path d="M975 140h12v3h-12z"/>
<path d="M975 143h52v4h-52z"/>
<path d="M975 147h20v4h-20z"/>
<path d="M975 158h13v4h-13z"/>
<path d="M975 162h22v3h-22z"/>
<path d="M975 165h28v4h-28z"/>
<path d="M975 169h29v4h-29z"/>
<path d="M975 173h19v3h-19z"/>
<path d="M975 176h37v4h-37z"/>
<path d="M975 180h20v4h-20z"/>
<path d="M975 191h15v4h-15z"/>
<path d="M975 194h8v4h-8z"/>
<path d="M975 198h44v4h-44z"/>
<path d="M975 202h27v3h-27z"/>
<path d="M975 205h20v4h-20z"/>
<path d="M975 209h29v4h-29z"/>
<path d="M975 213h27v3h-27z"/>
<path d="M975 224h42v3h-42z"/>
<path d="M975 227h34v4h-34z"/>
<path d="M975 231h31v4h-31z"/>
<path d="M975 235h28v3h-28z"/>
<path d="M975 238h13v4h-13z"/>
<path d="M975 242h43v4h-43z"/>
<path d="M975 246h20v3h-20z"/>
<path d="M975 257h8v3h-8z"/>
<path d="M975 260h49v4h-49z"/>
<path d="M975 264h19v4h-19z"/>
<path d="M975 268h35v3h-35z"/>
<path d="M975 271h15v4h-15z"/>
<path d="M974 275h38v4h-38z"/>
<path d="M975 279h20v3h-20z"/>
<path d="M975 290h14v3h-14z"/>
<path d="M975 293h36v4h-36z"/>
<path d="M975 297h32v4h-32z"/>
<path d="M975 301h30v3h-30z"/>
<path d="M975 304h16v4h-16z"/>
<path d="M974 308h36v4h-36z"/>
<path d="M975 312h20v3h-20z"/>
<path d="M975 323h14v3h-14z"/>
<path d="M975 326h25v4h-25z"/>
<path d="M975 330h17v4h-17z"/>
<path d="M975 334h28v3h-28z"/>
<path d="M975 337h18v4h-18z"/>
<path d="M975 341h42v4h-42z"/>
<path d="M975 345h20v3h-20z"/>
<path d="M949 727h85v10h-85z"/>
</g>
<g fill="none" stroke="#000" stroke-width=".48">
<path d="M905 401h127v140h-127zM905 416h127M905 410h127M930 401v140M1006 401v140M905 440h127M905 434h127M905 428h127M905 422h127M905 458h127M905 452h127M905 446h127"/>
<path d="M905 476h127M905 470h127M905 464h127M48 497h85M905 500h127M905 494h127M905 488h127M905 482h127M68 512h137v22h-137zM905 517h127M905 512h127M905 506h127"/>
<path d="M68 540h137v167h-137zM68 523h137M87 523v11M87 540v167M135 523v11M135 540v167M159 523v11M159 540v167M180 523v11M180 540v167M905 535h127M905 529h127"/>
<path d="M905 523h127M68 557h137M68 552h137M68 546h137M68 575h137M68 569h137M68 563h137M68 599h137M68 593h137M68 587h137M68 581h137M68 617h137"/>
<path d="M68 611h137M68 605h137M68 635h137M68 629h137M68 623h137M68 659h137M68 653h137M68 647h137M68 641h137M68 677h137M68 671h137M68 665h137"/>
<path d="M68 695h137M68 689h137M68 683h137M795 685h63M68 701h137"/>
<circle cx="45" cy="497" r="3"/>
<circle cx="792" cy="685" r="3"/>
</g>
<text font-size="20.9" x="939" y="706">A-101</text>
<text font-size="17.5" fill="#b4b4b4" x="33" y="743">NOT FOR CONSTRUCTION</text>
<g font-size="12.6">
<text x="955" y="562">Xcel</text>
<text x="921" y="578">Sports Complex</text>
<text x="926" y="622">First Floor Plan</text>
</g>
<text font-size="8.8" fill="#6f6f6f" x="949" y="735">6/10/2015 3:10:23 PM</text>
<g font-size="6.6">
<text x="912" y="407">No.</text>
<text x="952" y="407">Description</text>
<text x="1012" y="407">Date</text>
</g>
<g font-size="6.3">
<text x="997" y="683">05/21/2015</text>
<text x="996" y="718">1/16&quot; = 1'-0&quot;</text>
</g>
<g font-size="4.4">
<text x="906" y="414">1</text>
<text x="931" y="414">Site Plan Review</text>
<text x="1007" y="414">05.13.2015</text>
<text x="44" y="498">1</text>
<text x="50" y="496">First Floor Plan</text>
<text x="51" y="501">1/16&quot; = 1'-0&quot;</text>
<text x="121" y="519">Occupant Load</text>
<text x="161" y="527">Area per</text>
<text x="182" y="527">Number of</text>
<text x="70" y="532">Number</text>
<text x="105" y="532">Name</text>
<text x="142" y="532">Area</text>
<text x="163" y="532">Person</text>
<text x="186" y="532">People</text>
<text x="69" y="544">100</text>
<text x="88" y="544">X. Vest</text>
<text x="136" y="544">108 SF</text>
<text x="160" y="544">0 SF</text>
<text x="181" y="544">0</text>
<text x="69" y="550">101</text>
<text x="88" y="550">Lounge</text>
<text x="136" y="550">743 SF</text>
<text x="160" y="550">15 SF</text>
<text x="181" y="550">50</text>
<text x="69" y="556">102</text>
<text x="88" y="556">Reception</text>
<text x="136" y="556">563 SF</text>
<text x="160" y="556">100 SF</text>
<text x="181" y="556">6</text>
<text x="69" y="562">103</text>
<text x="88" y="562">Office</text>
<text x="136" y="562">153 SF</text>
<text x="160" y="562">100 SF</text>
<text x="181" y="562">2</text>
<text x="69" y="568">104</text>
<text x="88" y="568">Locker Room Women</text>
<text x="136" y="568">557 SF</text>
<text x="160" y="568">50 SF</text>
<text x="181" y="568">11</text>
<text x="69" y="574">105</text>
<text x="88" y="574">Locker Room Men</text>
<text x="136" y="574">559 SF</text>
<text x="160" y="574">50 SF</text>
<text x="181" y="574">11</text>
<text x="69" y="580">106</text>
<text x="88" y="580">Restroom</text>
<text x="136" y="580">81 SF</text>
<text x="160" y="580">0 SF</text>
<text x="181" y="580">0</text>
<text x="69" y="586">107</text>
<text x="88" y="586">Laundry Room</text>
<text x="136" y="586">82 SF</text>
<text x="160" y="586">300 SF</text>
<text x="181" y="586">0</text>
<text x="69" y="592">108</text>
<text x="88" y="592">Mech. Room</text>
<text x="136" y="592">204 SF</text>
<text x="160" y="592">300 SF</text>
<text x="181" y="592">1</text>
<text x="69" y="598">109</text>
<text x="88" y="598">Conf.</text>
<text x="136" y="598">207 SF</text>
<text x="160" y="598">15 SF</text>
<text x="181" y="598">14</text>
<text x="69" y="604">110</text>
<text x="88" y="604">Office</text>
<text x="136" y="604">111 SF</text>
<text x="160" y="604">100 SF</text>
<text x="181" y="604">1</text>
<text x="69" y="610">111</text>
<text x="88" y="610">Office</text>
<text x="136" y="610">105 SF</text>
<text x="160" y="610">100 SF</text>
<text x="181" y="610">1</text>
<text x="69" y="616">112</text>
<text x="88" y="616">Corr.</text>
<text x="136" y="616">96 SF</text>
<text x="160" y="616">0 SF</text>
<text x="181" y="616">0</text>
<text x="69" y="622">113</text>
<text x="88" y="622">Aerobics &amp; Yoga</text>
<text x="136" y="622">993 SF</text>
<text x="160" y="622">50 SF</text>
<text x="181" y="622">20</text>
<text x="69" y="628">114</text>
<text x="88" y="628">Golf Simulator</text>
<text x="136" y="628">1122 SF</text>
<text x="160" y="628">50 SF</text>
<text x="181" y="628">22</text>
<text x="69" y="634">115</text>
<text x="88" y="634">F. Vest</text>
<text x="136" y="634">84 SF</text>
<text x="160" y="634">0 SF</text>
<text x="181" y="634">0</text>
<text x="69" y="640">116</text>
<text x="88" y="640">Toilet</text>
<text x="136" y="640">55 SF</text>
<text x="160" y="640">0 SF</text>
<text x="181" y="640">0</text>
<text x="69" y="646">116.5</text>
<text x="88" y="646">Toilet</text>
<text x="136" y="646">55 SF</text>
<text x="160" y="646">0 SF</text>
<text x="181" y="646">0</text>
<text x="69" y="652">117</text>
<text x="88" y="652">Fitness Center</text>
<text x="136" y="652">4109 SF</text>
<text x="160" y="652">50 SF</text>
<text x="181" y="652">82</text>
<text x="69" y="658">118</text>
<text x="88" y="658">Clinic</text>
<text x="136" y="658">6775 SF</text>
<text x="160" y="658">100 SF</text>
<text x="181" y="658">68</text>
<text x="69" y="664">119</text>
<text x="88" y="664">C. Vest.</text>
<text x="136" y="664">110 SF</text>
<text x="160" y="664">0 SF</text>
<text x="181" y="664">0</text>
<text x="69" y="670">120</text>
<text x="88" y="670">Office</text>
<text x="136" y="670">142 SF</text>
<text x="160" y="670">100 SF</text>
<text x="181" y="670">1</text>
<text x="69" y="676">121</text>
<text x="88" y="676">Office</text>
<text x="136" y="676">139 SF</text>
<text x="160" y="676">100 SF</text>
<text x="181" y="676">1</text>
<text x="69" y="682">122</text>
<text x="88" y="682">Stor./Mech. Room</text>
<text x="136" y="682">271 SF</text>
<text x="160" y="682">300 SF</text>
<text x="181" y="682">1</text>
<text x="69" y="688">123</text>
<text x="88" y="688">Wrestling</text>
<text x="136" y="688">1869 SF</text>
<text x="160" y="688">50 SF</text>
<text x="181" y="688">37</text>
<text x="791" y="687">2</text>
<text x="797" y="684">Mezzanine Floor Plan</text>
<text x="798" y="690">1/16&quot; = 1'-0&quot;</text>
<text x="69" y="694">124</text>
<text x="88" y="694">Fieldhouse</text>
<text x="136" y="694">29647 SF</text>
<text x="160" y="694">50 SF</text>
<text x="181" y="694">593</text>
<text x="69" y="700">128</text>
<text x="88" y="700">Storage</text>
<text x="136" y="700">0 SF</text>
<text x="160" y="700">300 SF</text>
<text x="181" y="700">6</text>
<text x="69" y="705">130</text>
<text x="88" y="705">Electrical Room</text>
<text x="136" y="705">499 SF</text>
<text x="160" y="705">300 SF</text>
<text x="181" y="705">2</text>
<text x="136" y="711">49442 SF</text>
<text x="181" y="711">930</text>
</g>
<g font-size="4.2">
<text x="906" y="682">Date</text>
<text x="906" y="717">Scale</text>
</g>
<g font-size="3.3">
<text x="975" y="36">Owner</text>
<text x="975" y="40">4860 Highwood Circle</text>
<text x="975" y="44">Middleton, Wisconsin 53562</text>
<text x="975" y="47">Todd Goldbeck</text>
<text x="975" y="51">todd@xcel.net</text>
<text x="975" y="55">608-279-6960</text>
<text x="975" y="66">General Contractor</text>
<text x="975" y="69">Krause Custom Builders</text>
<text x="975" y="73">N3897 Duck Creek Rd</text>
<text x="975" y="77">Helenville, WI 53137</text>
<text x="975" y="80">Toby Krause</text>
<text x="975" y="84">tobykrause@gmail.com</text>
<text x="975" y="88">920-285-6490</text>
<text x="975" y="99">Civil</text>
<text x="975" y="102">Lake Country Engineering</text>
<text x="975" y="106">970 S. Silver Lake Street, Suite 105</text>
<text x="975" y="110">Oconomowoc, WI 53066</text>
<text x="975" y="113">Rob Davy</text>
<text x="1000" y="113">robd@lce.biz</text>
<text x="975" y="117">(262) 569-933</text>
<text x="975" y="128">Landscape</text>
<text x="975" y="132">Ground Affects Landscaping, Inc.</text>
<text x="975" y="135">W1526 Froelich Rd.</text>
<text x="975" y="139">Sullivan, WI 53178</text>
<text x="975" y="142">Tom Ball</text>
<text x="975" y="146">tom@groundaffectslandscaping.com</text>
<text x="975" y="150">262.593.8400</text>
<text x="975" y="161">Architect</text>
<text x="975" y="164">OpeningDesign</text>
<text x="975" y="168">312 W. Lakeside St</text>
<text x="975" y="172">Madison, WI 53715&quot;</text>
<text x="975" y="175">Ryan Schultz</text>
<text x="975" y="179">ryan@openingdesign.com</text>
<text x="975" y="183">773-425-6456</text>
<text x="975" y="194">Structural</text>
<text x="975" y="197">ntrive</text>
<text x="975" y="201">1608 S. Ashland Ave., #82002</text>
<text x="975" y="205">Chicago, IL 60608</text>
<text x="975" y="208">Steven Uecke</text>
<text x="975" y="212">s.uecke@ntrive.com</text>
<text x="975" y="216">630-480-4120x101</text>
<text x="975" y="227">Metal Building Manufacturer</text>
<text x="975" y="230">Foremost Buildings, Inc.</text>
<text x="975" y="234">895 N Parkway Street</text>
<text x="975" y="238">Jefferson WI 53549</text>
<text x="975" y="241">Jim Horn</text>
<text x="975" y="245">JimH@foremostbuildings.com</text>
<text x="975" y="249">920-674-5028</text>
<text x="975" y="260">HVAC</text>
<text x="975" y="263">Lake Country Heating and Cooling</text>
<text x="975" y="267">N6333 Hwy F</text>
<text x="975" y="271">Oconomowoc, WI 53066</text>
<text x="975" y="274">Jim Shuda</text>
<text x="975" y="278">jim@lakecountryhvac.com</text>
<text x="975" y="282">414-573-1047</text>
<text x="975" y="293">Electrical</text>
<text x="975" y="296">Jefferson Current Electric</text>
<text x="975" y="300">1473 S. Industrica Ave</text>
<text x="975" y="304">Jefferson, WI 53549</text>
<text x="975" y="307">Ross Davis</text>
<text x="975" y="311">j.current.electric@att.net</text>
<text x="975" y="315">920-674-6444</text>
<text x="975" y="326">Plumbing</text>
<text x="975" y="329">Pelikan Plumbing</text>
<text x="975" y="333">144 Main St</text>
<text x="975" y="337">Sullivan, WI 53178</text>
<text x="975" y="340">Mike Pelikan</text>
<text x="975" y="344">pelikanplumbing@yahoo.com</text>
<text x="975" y="348">262-593-2290</text>
</g>
</svg>
